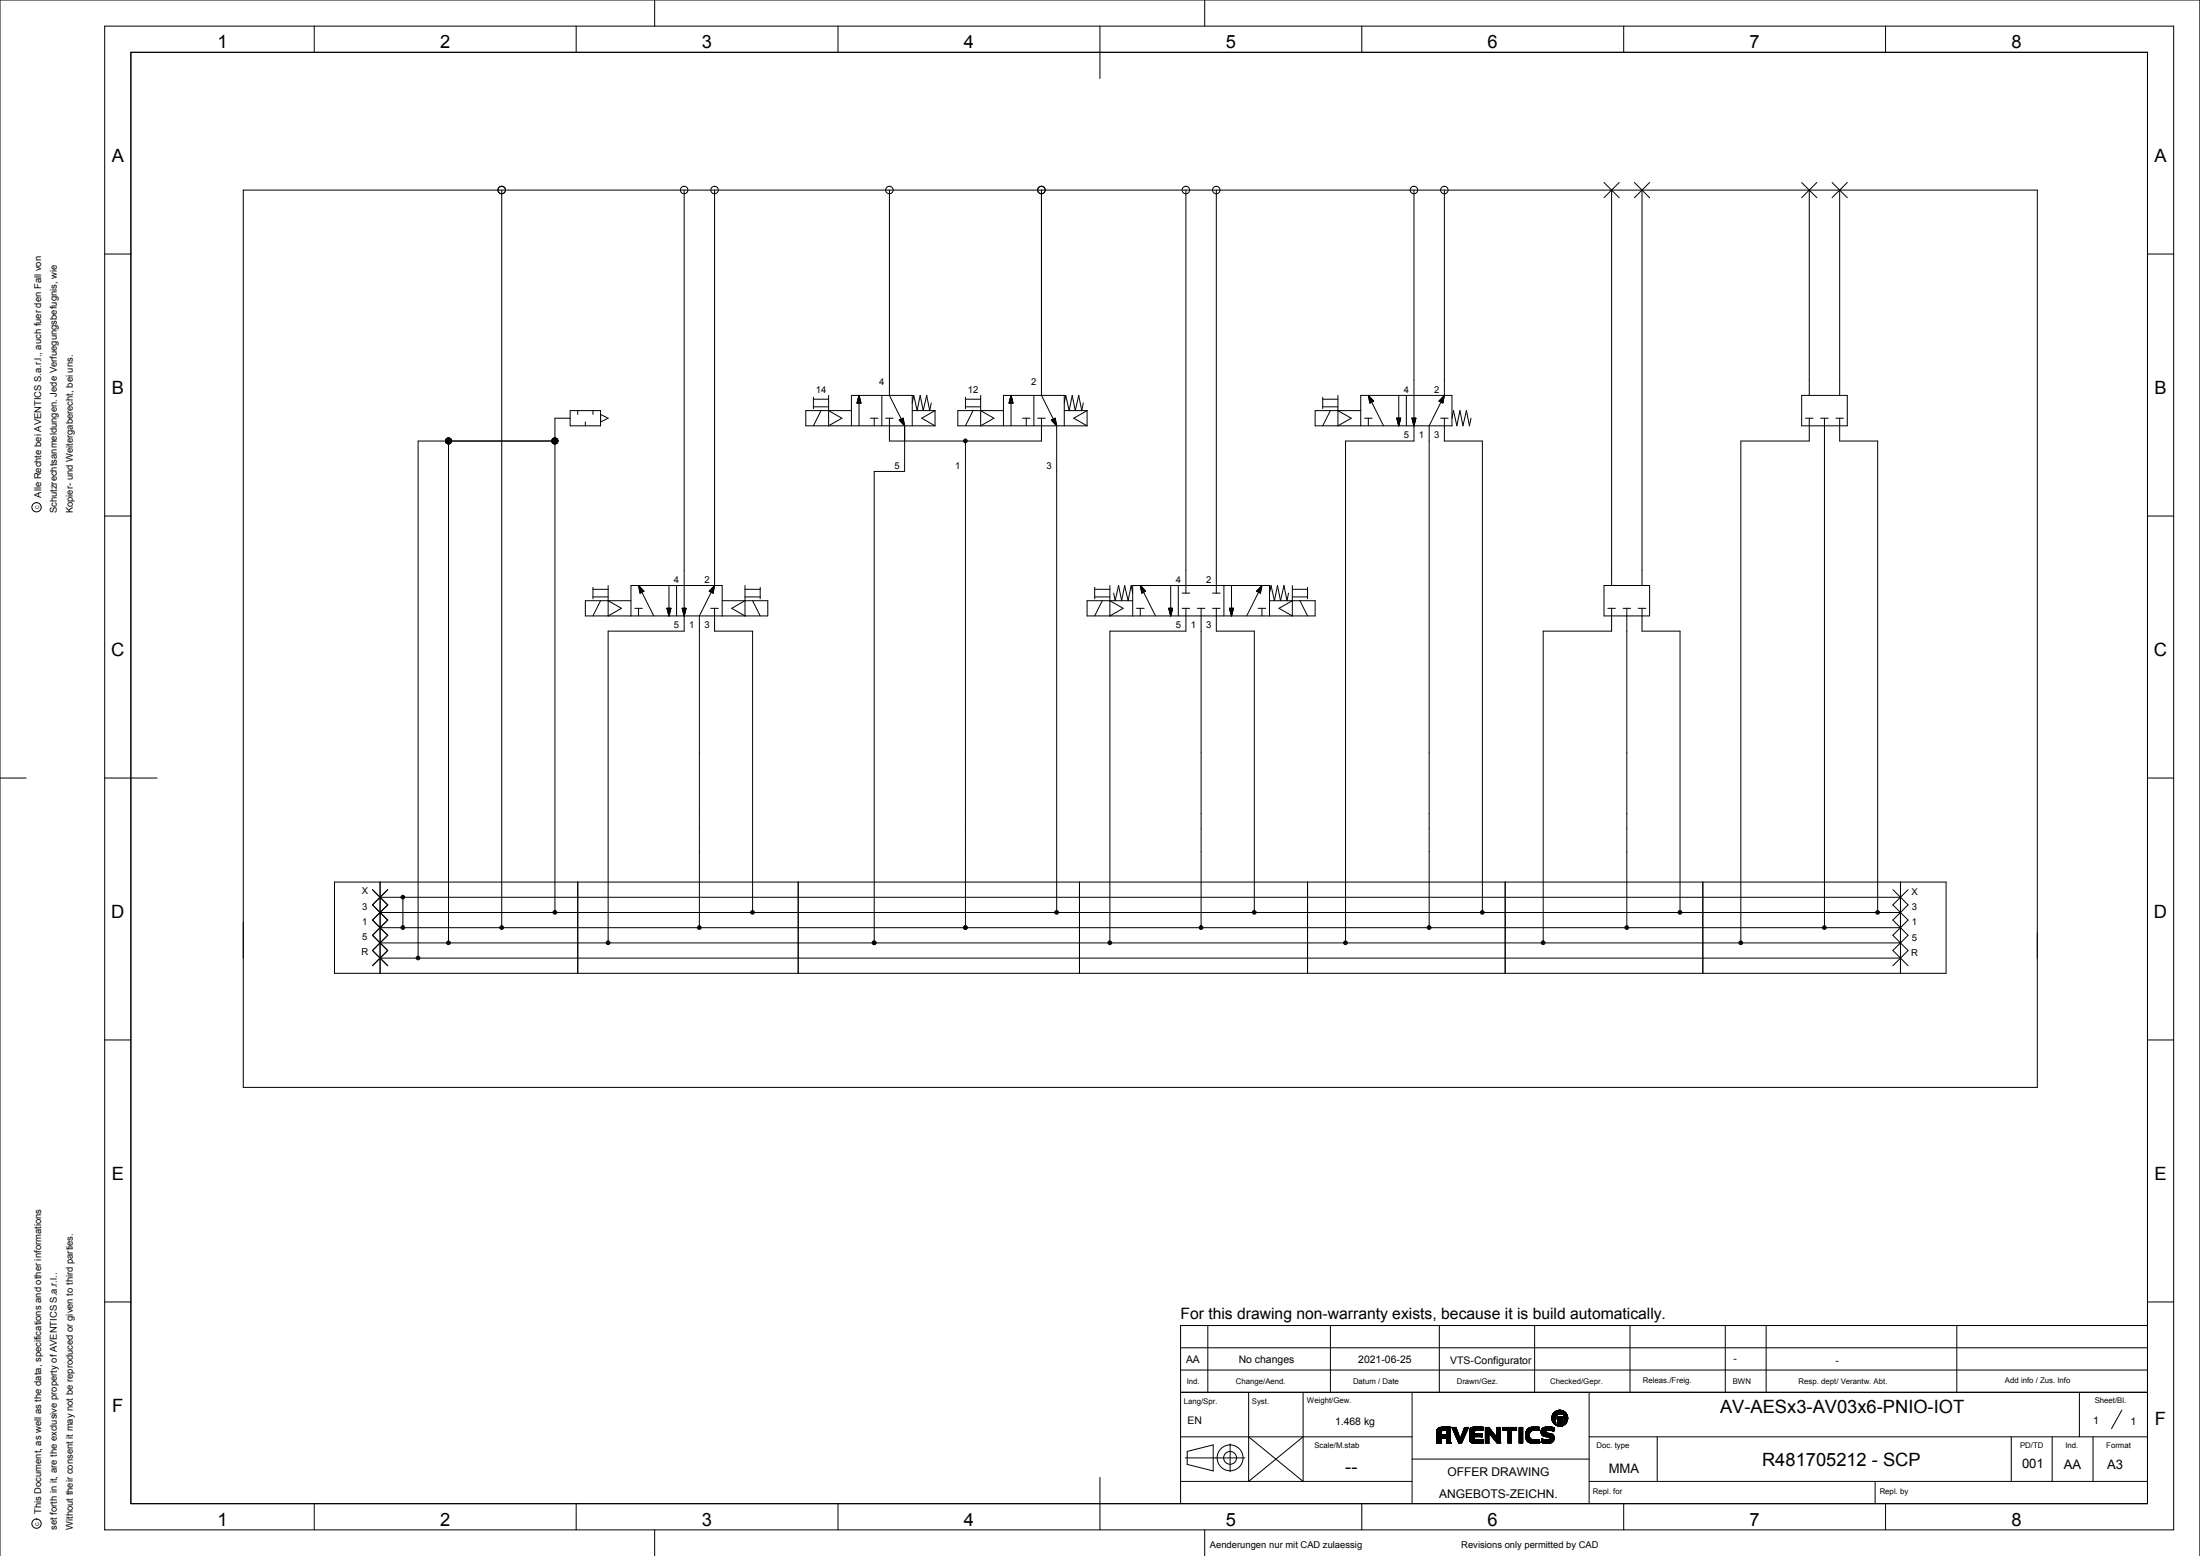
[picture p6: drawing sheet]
<svg xmlns="http://www.w3.org/2000/svg" width="297mm" height="210mm" viewBox="0 0 297 210" stroke-linecap="round" stroke-linejoin="round" font-family="sans-serif">
<g fill="none" stroke="#000" stroke-width=".14">
<path d="M0 0h297v210h-297zM88.4 0v3.5M162.7 0v3.5M14.1 3.5h279.4v203h-279.4zM17.7 7.1h272.3v195.9h-272.3zM42.4 3.5v3.6M77.8 3.5v3.6M113.1 3.5v3.6M148.5 3.5v7.1M183.9 3.5v3.6M219.2 3.5v3.6M254.6 3.5v3.6"/>
<path d="M14.1 34.3h3.6M32.8 25.7h242.3v121.1h-242.3zM67.7 25.7v99.5M92.4 25.7v56.4M96.5 25.7v53.3M120.1 25.7v27.7l1.6 3.1M140.6 25.7v27.7l1.6 3.1M160.1 25.7v54.4M164.2 25.7v54.4M190.9 25.7v30.8M195 25.7v27.7M216.6 24.6l2 2.1"/>
<path d="M217.6 25.7v53.3M218.6 24.6l-2 2.1M220.7 24.6l2 2.1M221.7 25.7v53.3M222.7 24.6l-2 2.1M243.3 24.6l2 2.1M244.3 25.7v27.7M245.3 24.6l-2 2.1M247.4 24.6l2 2.1M248.4 25.7v27.7M249.4 24.6l-2 2.1M290 34.3h3.5"/>
<path d="M60.6 59.5v67.8M74.9 59.5h-18.4v69.8M77 56.5h-2.1v66.7M77 55.4h4.1v2.1h-4.1zM78 55.4v.5M79 57v.5M80.1 55.4v.5M81.1 55.9l1 .6-1 .5M109.8 54.9h2.1M109.8 53.9h2.1M109.8 53.6v1.6M110.9 55.4l-1.1 2.1"/>
<path d="M111.9 53.4v4.1l1.8-1-1.8-1.1M115 55.4h-6.2v2.1h17.4M115 57.5v-4.1h8.2v4.1M116 54.4v3.1M116 53.4l.2 1h-.5zM116 53.9l.1 .2h-.2zM116 53.6l.1 .7h-.3zM117.5 56.5h1.1M118 56.5v1M119.1 53.4v4.1M119.6 56.5h1M120.1 56.5v3h20.5v-3"/>
<path d="M121.4 56.7l.5-.2 .2 1zM121.6 56.8l.3-.2 .1 .6zM121.7 56.8l.1-.1 .1 .3zM122.1 57.5v6.1h-4.1v63.7M123.2 55.4h3M123.2 54.4l.2-1 .4 2 .4-2 .5 2 .4-2 .4 2 .2-1M126.2 55.4l-1.8 1.1 1.8 1M126.2 55.4v2.1M130.4 54.9h2M130.4 53.9h2M130.4 53.6v1.6M130.4 59.5v65.7"/>
<path d="M131.4 55.4l-1 2.1M132.4 53.4v4.1l1.8-1-1.8-1.1M135.5 55.4h-6.2v2.1h17.5M135.5 57.5v-4.1h8.2v4.1M136.5 53.4l.3 1h-.5zM136.5 53.9l.1 .2h-.1zM136.5 53.6l.2 .7h-.3zM136.5 54.4v3.1M138.1 56.5h1M138.6 56.5v1M139.6 53.4v4.1M140.1 56.5h1"/>
<path d="M142 56.7l.5-.2 .2 1zM142.1 56.8l.3-.2 .2 .6zM142.4 56.7l.1 .3-.2-.2zM142.7 57.5v65.7M143.7 55.4h3.1M143.7 54.4l.2-1 .5 2 .4-2 .4 2 .4-2 .5 2 .2-1M146.8 55.4v2.1M146.8 55.4l-1.8 1.1 1.8 1M178.6 54.9h2M178.6 53.9h2M178.6 53.6v1.6M179.6 55.4l-1 2.1"/>
<path d="M180.6 53.4v4.1l1.8-1-1.8-1.1M183.7 55.4h-6.1v2.1h18.4v-4.1h-12.3v4.1M184.2 56.5h1.1M184.8 56.5v1M184.8 53.4l.7 .7-.5 .3zM184.9 53.6l.4 .5-.3 .1zM185 53.8l.2 .2-.1 .1zM185.2 54.3l1.6 3.2M188.6 56.5h.5l-.2 1zM188.7 56.5h.3l-.1 .7zM188.8 56.7h.2l-.1 .3zM188.9 53.4v3.1"/>
<path d="M189.9 53.4v4.1M190.7 56.5h.5l-.3 1zM190.8 56.5h.3l-.2 .7zM190.9 56.7h.1l-.1 .3zM190.9 57.5v2h-9.2v67.8M194.4 54.1l.5-.5-.1 .6zM194.5 56.5h1M194.6 54.3l-1.6 3.2v67.7M194.6 54l.2-.2-.1 .3zM195 56.5v3h5.1v63.7M195 53.4l-.2 1-.5-.3zM196 56.5l.2-1.1 .5 2.1 .4-2.1 .4 2.1 .5-2.1 .4 2.1 .2-1"/>
<path d="M243.3 53.4h6.1v4.1h-6.1zM243.8 56.5h1M244.3 56.5v3h-9.3v67.8M245.8 56.5h1.1M246.3 56.5v68.7M247.9 56.5h1M248.4 56.5v3h5.1v63.7M14.1 69.7h3.6M80.1 79.5h2M80.1 79.3v1.5M82.1 79v4.1l1.8-1-1.8-1M86.2 79l.7 .8-.5 .3z"/>
<path d="M86.3 79.3l.5 .5-.3 .1zM86.5 79.5l.1 .2-.1 .1zM86.7 80l1.6 3.1M90.3 79v3.1M91.4 79v4.1M95.9 79.8l.5-.5-.2 .6zM96 80l-1.6 3.1v42.1M96.1 79.7l.2-.2-.1 .3zM96.5 79l-.2 1.1-.5-.3zM100.6 79.5h2M100.6 79v4.1l-1.8-1 1.8-1M102.6 79.3v1.5"/>
<path d="M147.8 79.3v1.5M147.8 79.5h2.1M149.9 79v4.1l1.7-1-1.7-1M154 79l.7 .8-.5 .3zM154.1 79.3l.4 .5-.3 .1zM154.2 79.5l.2 .2-.1 .1zM154.4 80l1.6 3.1M158.1 79v3.1M159.1 79v4.1M165.3 79v4.1M166.3 79v3.1M169.8 79.8l.5-.5-.2 .6z"/>
<path d="M169.9 80l-1.6 3.1M170 79.7l.2-.2-.1 .3zM170.4 79l-.2 1.1-.5-.3zM174.5 79.5h2M174.5 79v4.1l-1.8-1 1.8-1M176.5 79.3v1.5M216.6 79h6.1v4.1h-6.1zM290 69.7h3.5M80.1 80.6h2M81.1 81.1l-1 2M85.2 81.1h-6.2v2h24.7v-2h-6.2M85.2 83.1v-4.1h12.3v4.1"/>
<path d="M85.7 82.1h1M86.2 82.1v1M90.1 82.1h.5l-.3 1zM90.2 82.2h.3l-.2 .7zM90.3 82.3h.1l-.1 .3zM92.1 82.1h.5l-.2 1zM92.2 82.2h.3l-.1 .7zM92.3 82.3h.1v.3zM92.4 83.1v2.1h-10.3v42.1M96 82.1h1M96.5 82.1v3.1h5.1v38M100.6 80.6h2"/>
<path d="M101.6 81.1l1 2M147.8 80.6h2.1M148.8 81.1l-1 2M150.4 80.1l.2 1 .4-2.1 .4 2.1 .5-2.1 .4 2.1 .4-2.1 .2 1.1M152.9 81.1h-6.1v2h30.8v-2h-6.2M152.9 83.1v-4.1h18.5v4.1M153.4 82.1h1.1M154 82.1v1M157.8 82.1h.5l-.2 1zM157.9 82.2h.3l-.1 .7zM158 82.3h.2l-.1 .3zM159.6 82.1h1"/>
<path d="M159.6 80.1h1M160.1 82.1v3.1h-10.2v42.1M161.7 82.1h1M162.2 82.1v43.1M163.7 82.1h1M163.7 80.1h1M164.2 82.1v3.1h5.2v38M166 82.1h.5l-.2 1zM166.1 82.2h.3l-.1 .7zM166.2 82.3h.1v.3zM169.9 82.1h1M170.4 82.1v1"/>
<path d="M171.4 80.1l.2-1.1 .5 2.1 .4-2.1 .4 2.1 .5-2.1 .4 2.1 .2-1M174.5 80.6h2M175.5 81.1l1 2M217.1 82.1h1M217.6 82.1v3.1h-9.2v42.1M219.1 82.1h1.1M219.7 82.1v43.1M221.2 82.1h1M221.7 82.1v3.1h5.1v38M0 105h3.5M14.1 105h7.1M45.2 119.1h217.6v12.3h-217.6z"/>
<path d="M51.3 119.1v12.3M78 119.1v12.3M107.8 119.1v12.3M145.7 119.1v12.3M176.5 119.1v12.3M203.2 119.1v12.3M229.9 119.1v12.3M256.6 119.1v12.3M290 105h3.5M50.3 120.1l2 2-2 2.1 2 2-2 2.1 2 2.1M51.3 129.3h205.3M51.3 127.3h205.3"/>
<path d="M51.3 125.2h205.3M51.3 123.2h205.3M51.3 121.1h205.3M52.3 120.1l-2 2 2 2.1-2 2 2 2.1-2 2.1M54.4 121.1v4.1M255.6 126.2l2 2.1-2 2.1M255.6 120.1l2 2-2 2.1 2 2-2 2.1 2 2.1M257.6 120.1l-2 2 2 2.1-2 2M14.1 140.4h3.6M290 140.4h3.5M14.1 175.7h3.6M163.1 178.9v9"/>
<path d="M179.6 178.9v9M194.3 178.9v9M207.2 178.9v9M220.1 178.9v9M232.9 178.9v9M238.5 178.9v9M264.2 178.9v9M290 175.7h3.5M290 178.9h-130.6v24.1M148.5 199.4v7.1M159.4 193.9h31.3M159.4 200h31.3"/>
<path d="M159.4 184.9h130.6M159.4 187.9h130.6M159.4 181.9h130.6M160 196.8h8.1M160.3 195.9l3.5-.9v3.5l-3.5-.8zM166.1 194.9v3.8M168.6 187.9v12.1l7.3-6.1M175.9 187.9v12.1l-7.3-6.1M190.7 196.9h23.9M190.7 187.9v15.1M194 194.8h.1M194 194.7h.1"/>
<path d="M194 193.4h.1M194 193.3h.1M194 194.8h.5M194 194.5l.8-.8-.8 .9M194.1 194.8h.1M194.1 192.9v.1M194.1 192.9h.1M194.1 192.8h.1M194.2 194.8h.1M194.2 192.8h.1M194.2 192.8l-.2 .3M194.3 194.8h.1"/>
<path d="M194.3 192.7h.1M194.3 192.7l-.3 .4v1.7M194.4 194.8h.1M194.4 192.7l-.4 .4M194.4 192.7h.1M194.4 192.7h-.1M194.4 192.7h.2l-.6 .6M194.5 194.1h.1M194.5 194.2h.1M194.5 194.3h.1M194.5 194.4h.1M194.5 194.5h.1"/>
<path d="M194.5 194.6h.1M194.5 194.7h.1M194.5 194.8h.1M194.5 193.3h.1M194.5 193.4h.1M194.5 193.5h.1M194.5 193.6h.1M194.5 193.7h.1M194.5 193.2h.1M194.5 194.1h.8M194.5 193.7h.8M194.5 194.1v.7"/>
<path d="M194.5 193.4l-.5 .5M194.5 193.4l-.5 .4M194.5 193.3l-.5 .4M194.5 193.3l-.5 .5M194.5 193.5l-.5 .5M194.5 193.6l-.5 .5M194.5 193.7l-.5 .5M194.5 194.2l-.5 .5M194.5 194.3l-.5 .4M194.5 194.3l-.5 .5M194.5 194.4l-.5 .4M194.5 194.4l-.4 .4"/>
<path d="M194.5 194.5l-.4 .3M194.5 194.5l-.3 .3M194.5 194.6l-.3 .2M194.5 194.6l-.2 .2M194.5 194.7l-.2 .1M194.5 194.7l-.1 .1M194.5 193.2l-.5 .5M194.5 193.2v.5M194.5 192.7l-.5 .5 .4-.5M194.5 192.7l-.5 .5M194.5 193.1h.1M194.5 193.7l-.5 .6"/>
<path d="M194.6 194.1h.1M194.6 193.7h.1M194.6 193.1h.1M194.6 193.7l-.6 .6M194.6 193.1h-.1M194.6 192.6h1M194.6 192.6v.1M194.6 192.6l-.6 .7M194.6 193.7l-.6 .7M194.7 192.6l-.7 .7M194.7 193.1h.1M194.7 192.6h.1"/>
<path d="M194.7 192.6l-.7 .8M194.7 193.7l-.7 .7M194.7 193.7l-.7 .8M194.7 192.6l-.7 .8 .8-.8M194.7 193.1h-.1M194.7 193.1h.6M194.8 193.1h.1M194.8 192.6h.1M194.8 192.6l-.8 .9M194.9 192.6l-.9 .9M194.9 193h.1M194.9 193.7l-.9 .9"/>
<path d="M194.9 192.6l-.9 1M194.9 193.7l-.9 1M195 192.6l-1 1M195 193l.4-.4-.4 .4M195 193.7l-.5 .4M195 193h.1M195 192.6l-1 1.1M195 193.7l-.4 .4M195 192.6h.1M195.1 192.6h.1M195.1 192.6l-1.1 1.1M195.1 193.7l-.5 .4"/>
<path d="M195.1 193h.1M195.1 192.6l-.5 .5M195.1 193.7l-.4 .4M195.1 192.6l-.4 .5M195.1 194.1h.1M195.1 193.7h.1M195.2 193.7l-.5 .4M195.2 192.6h.1M195.2 192.6l-.5 .5M195.2 194.1h.1M195.2 193.1h.1M195.2 193.7h.1"/>
<path d="M195.2 193.7l-.4 .4M195.2 192.6l-.4 .5M195.3 194.1h.1M195.3 193.1h.1M195.3 193.7l-.5 .4M195.3 193.7h.1M195.3 192.6l-.5 .5M195.3 192.6h.1M195.3 194.1l.5-.5-.5 .5M195.3 192.6l-.4 .4M195.3 194.8h.1M195.3 194.7h.1"/>
<path d="M195.3 194.6h.1M195.3 194.5h.1M195.3 194.4h.1M195.3 194.3h.1M195.3 194.2h.1M195.3 193.6h.1M195.3 193.5h.1M195.3 193.4h.1M195.3 193.3h.1M195.3 193.2h.1M195.3 194.8h.5M195.3 193.1v.6"/>
<path d="M195.3 194.1v.7M195.3 193.2l.5-.4-.5 .5M195.3 193.6l.5-.4-.5 .5M195.4 194.8h.1M195.4 192.6l-.5 .4M195.4 192.6h.1M195.4 192.6l-.4 .4M195.5 194.8h.1M195.5 194.8l.3-.4-.3 .4M195.5 192.6l-.4 .4M195.5 192.6h.1M195.5 194.8l.3-.3-.3 .3"/>
<path d="M195.6 194.8h.1M195.6 192.6l-.5 .4M195.6 192.6h.1M195.6 192.6l.2 .1M195.6 192.7l-.4 .4M195.6 192.7h.1M195.7 192.7l-.5 .4M195.7 192.7h.1M195.7 192.7l-.4 .4M195.7 194.8h.1M195.8 194.8h.1M195.8 192.7l-.5 .4"/>
<path d="M195.8 192.7h.1M195.8 192.7l-.5 .5M195.8 192.7v2.1M195.8 192.8l-.5 .5M195.8 192.9l-.5 .5M195.8 192.9l-.5 .4M195.8 192.9l-.5 .5 .5-.5M195.8 193l-.5 .5M195.8 193.1l-.5 .5M195.8 193.3l-.9 .8 .9-.9-.5 .5M195.8 193.3l-.8 .8M195.8 193.4l-.8 .7"/>
<path d="M195.8 193.4l-.7 .7M195.8 193.5l-.7 .6M195.8 193.5l-.6 .6M195.8 193.6l-.6 .5M195.8 193.7l-.5 .5M195.8 193.8l-.5 .4M195.8 193.8l-.5 .5M195.8 193.9l-.5 .4M195.8 193.9l-.5 .5M195.8 194l-.5 .5M195.8 194.1l-.5 .5M195.8 194.2l-.5 .5"/>
<path d="M195.8 194.3l-.5 .5M195.8 194.4l-.4 .4M195.8 194.6l-.2 .2M195.8 194.6l-.1 .2M195.8 194.7l-.1 .1M196.1 192.7h.1M196.2 192.7l-.1 .1M196.3 192.7l-.2 .1M196.3 193.2l.4-.3-.4 .4M196.4 192.7l-.3 .2M196.4 193.5l.3-.4-.3 .4M196.4 192.7l-.2 .3"/>
<path d="M196.5 193.7l.3-.4-.3 .4M196.5 192.7l-.3 .3M196.5 193.7l.3-.3-.3 .3M196.5 193.8l.4-.4-.4 .4M196.6 192.7l-.4 .3M196.6 192.7l.6 1.5 .5-1.5h.6l-.9 2.1h-.4M196.6 192.7h-.6l1 2.1M196.6 192.7l-.4 .4 .4-.4M196.6 192.7l-.4 .4M196.6 194l.3-.4-.3 .4M196.6 192.8l-.4 .4M196.6 192.8l-.3 .4"/>
<path d="M196.7 192.9l-.4 .4M196.7 193l-.4 .3M196.7 194.2l.3-.3-.3 .3M196.7 193l-.4 .4M196.7 193l-.3 .4M196.7 193.1l-.3 .3M196.8 193.2l-.4 .3M196.8 194.3l.3-.3-.3 .4M196.8 193.2l-.4 .4M196.8 193.3l-.4 .3 .4-.3M196.8 194.4l.3-.3-.3 .4M196.9 193.4l-.4 .4"/>
<path d="M196.9 193.5l-.4 .3M196.9 193.5l-.4 .4 .4-.4M196.9 193.6l-.3 .3 .3-.3M196.9 193.6l-.3 .4M197 193.7l-.4 .3M197 193.7l-.3 .4M197 193.8l-.3 .3M197 193.8l-.3 .4M197 193.9l-.3 .3M197 193.9l-.3 .4M197.1 194l-.4 .3 .4-.3M197.1 194.1l-.3 .3"/>
<path d="M197.1 194.2l-.3 .3 .3-.3M197.4 194.7l-.1 .1M197.4 194.6l-.1 .2M197.5 194.6l-.3 .2M197.5 194.5l-.3 .3 .3-.3M197.5 194.4l-.4 .4M197.6 194.3l-.5 .5M197.6 194.2l-.6 .6M197.6 194.1l-.6 .7M197.7 192.9l.2-.2-.3 .2M197.7 194.1l-.7 .7M197.7 194l-.8 .8"/>
<path d="M197.8 192.7h-.1M197.8 193.9l-.9 .8 .8-.7M197.8 193.8l-.9 .9M197.8 192.7l-.1 .1M197.8 193.7l-.9 1M197.9 193.6l-1 1 .9-.9M197.9 193.5l-1 1.1M197.9 192.7l-.3 .3M197.9 193.4l-1 1.2M198 192.7l-.4 .4M198 193.4l-.8 .8M198 193.3l-.8 .8"/>
<path d="M198.1 192.7l-.6 .5M198.1 193.1l-.9 .9M198.1 193.1l-.8 .8M198.1 192.7l-.6 .6M198.1 193l-.8 .9M198.1 193l-.8 .8M198.2 192.7l-.7 .7M198.2 192.9l-.9 .9M198.2 192.9l-.8 .8M198.2 192.8l-.8 .9M198.2 192.8l-.8 .8M198.3 192.7l-.9 .8"/>
<path d="M198.3 192.7l-.9 .9M198.5 194.3h.1M198.5 194.2h.1M198.5 193.2h.1M198.5 193.1h.1M198.5 194.3v.2M198.5 193.1v1.2M198.5 193.2l.6-.6-.6 .7M198.5 194.4h.1M198.5 193h.1M198.5 194.5h.1M198.5 192.9h.1"/>
<path d="M198.5 194.5v.1M198.5 192.9v.2M198.5 194.6l.1 .1M198.5 194.6h.1M198.5 192.8v.1M198.6 192.8h.1M198.6 194.7h.1M198.6 192.7l-.1 .1M198.6 192.7v.1M198.6 192.7h.1M198.7 192.7l-.2 .2M198.7 192.7h.1"/>
<path d="M198.7 194.7h.1M198.8 194.8h.1M198.9 194.8h.1M198.9 192.7l-.4 .3M198.9 194.8h1.1M198.9 192.7l-.4 .4M198.9 192.6l1.3 .1M198.9 192.6v.1M198.9 192.6l-.4 .5M198.9 194.2h.1M198.9 193.9h.1M198.9 194h.1"/>
<path d="M198.9 194.1h.1M198.9 193.5h.1M198.9 193.2h.1M198.9 193.3h.1M198.9 193.4h.1M198.9 193.9l.1 .4M198.9 193.9h1.1M198.9 193.5h1.1M198.9 193.3l-.4 .5M198.9 193.3l-.4 .4M198.9 194l-.4 .5M198.9 193.4l-.4 .4"/>
<path d="M198.9 193.4l-.4 .5 .4-.5M198.9 193.5l-.4 .5M198.9 194.1l-.4 .5M198.9 194.2l-.4 .4M199 194.2h.1M199 193.2h.1M199 193.2l-.5 .5M199 194.2l-.5 .4M199 194.3l-.4 .4M199 194.3h.1M199 193.2l-.1 .3M199 193.5h.1"/>
<path d="M199 192.6l-.5 .5M199 193.5l-.5 .5M199 193.9h.1M199 193.1h.1M199 193.1v.1M199 192.6l-.5 .6M199 194.3l-.3 .4 .4-.3M199 194.3l.2 .1M199 193.5l-.5 .6M199.1 193.1h.1M199.1 193.1l-.1 .1M199.1 193.1l.4-.5-1 1.1"/>
<path d="M199.1 194.3l-.4 .4M199.1 194.4h.1M199.1 193.5l-.6 .6M199.1 194.4l-.4 .3M199.1 194.4l-.4 .3 .2 .1M199.1 193.9h.1M199.1 193.5h.1M199.1 193.5l-.6 .7M199.1 193.9l.4-.4-.3 .4M199.1 194.8h.1M199.1 192.6l-.6 .7M199.2 194.4l-.4 .4"/>
<path d="M199.2 194.4h.1M199.2 193.1h.1M199.2 193.5l-.7 .7M199.2 192.6l-.7 .7M199.2 193.1h-.1M199.2 194.4h.5M199.2 193.1h.5M199.2 192.6l-.7 .8M199.2 193.5l-.7 .8M199.3 194.4h.1M199.3 193.1h.1M199.3 193.5l-.8 .8"/>
<path d="M199.3 194.4l-.4 .4M199.3 192.6l-.8 .9 .8-.9M199.3 194.8h.1M199.3 192.6h.1M199.3 193.5l-.8 .9M199.4 193.5l-.9 .9M199.4 194.4l-.4 .4M199.4 194.4l-.4 .4 .4-.4M199.4 192.6l-.9 1M199.4 194.8h.1M199.4 192.6h.1M199.4 193.5l-.4 .4"/>
<path d="M199.4 194.4h.1M199.4 193.1h.1M199.4 194.4l-.4 .4 .5-.4M199.5 194.4h.1M199.5 193.1h.1M199.5 193.5l-.4 .4M199.5 194.4l-.4 .4M199.5 194.8h.1M199.6 192.6l-.5 .5M199.6 194.4l-.5 .4M199.6 194.4h.1M199.6 193.1h.1"/>
<path d="M199.6 192.6h.1M199.6 192.6l-.4 .5M199.6 193.5l-.4 .4M199.6 194.4l-.4 .4M199.7 194.4h.1M199.7 193.1h.1M199.7 192.6l-.5 .5M199.7 193.5l-.5 .4M199.7 194.4l-.5 .4M199.7 194.8h.1M199.7 193.5l-.4 .4M199.7 194.4l-.4 .4"/>
<path d="M199.7 192.6h.1M199.7 192.6l-.4 .5M199.7 193.1h.4M199.8 194.4h.1M199.8 192.6l-.5 .5M199.8 193.5l-.5 .4M199.8 193.1h.1M199.8 194.4l-.5 .4M199.8 194.8h.1M199.8 192.6h.1M199.8 192.6l-.4 .5M199.8 193.5l-.4 .4"/>
<path d="M199.8 194.4l-.4 .4M199.9 193.5l-.5 .4M199.9 194.4h.1M199.9 193.1h.1M199.9 194.8h.1M199.9 192.6h.1M199.9 192.6l-.4 .5M199.9 194.4l-.5 .4M199.9 193.5l-.4 .4M199.9 194.4l-.4 .4M199.9 193.5h.1M199.9 192.7h.1"/>
<path d="M199.9 192.7l-.4 .4M199.9 193.9h.1M200 193.1h.1M200 194.8h.1M200 194.4h.1M200 193.5h.1M200 193.9h.1M200 192.7h.1M200 193.5l-.4 .4M200 192.7l-.4 .4M200 193.6h.1M200 193.7h.1"/>
<path d="M200 193.8h.1M200 193.5v.4M200 193.6l-.3 .3M200 193.7l-.2 .2M200 193.8l-.1 .1M200 194.4l-.5 .4M200 194.4l-.4 .4M200 192.7l-.3 .4M200.1 194.4h.1M200.1 194.8h.1M200.1 193.1h.1M200.1 192.7h.1"/>
<path d="M200.1 194.4l-.5 .4M200.1 192.7l-.4 .4M200.1 194.4l-.4 .4M200.1 194.5h.1M200.1 194.6h.1M200.1 194.7h.1M200.1 192.9h.1M200.1 193h.1M200.1 194.8h-.1M200.1 194.7v.1M200.1 194.6l-.1 .2M200.1 192.7v.4"/>
<path d="M200.1 194.4v.4M200.1 194.4h-.4M200.1 193v.1M200.1 192.9l-.1 .2M200.1 193l-.1 .1M200.1 194.4l-.3 .4M200.1 194.5l-.3 .3M200.1 194.5l-.2 .3M200.1 194.6l-.2 .2M200.2 192.7h.1M200.2 192.8h.1M200.2 192.9h.1"/>
<path d="M200.2 192.8l-.3 .3M200.2 192.7l-.4 .4M200.6 194.3l.4-.5-.4 .6M200.6 194.8h.4M200.6 193.9l.7-.8-.7 .8M200.6 192.9l.1-.2-.1 .2M200.6 193.3l.5-.6-.5 .6M200.6 193.3l.5-.5-.5 .6M200.6 193.4l.5-.6-.5 .6M200.6 193.5l.6-.6-.6 .6M200.6 193.7l.7-.7-.7 .7M200.6 194.8l.4-.5-.4 .5"/>
<path d="M200.6 192.7h.1M200.6 192.7v.1l.1-.1M200.8 192.7l-.2 .2M200.9 192.7l-.3 .3M201 192.7l-.4 .4M201 194.8h.1M201 193.7l-.4 .5M201 193.4l1.1 1.4h.5M201 193.6l-.4 .5 .4-.5M201 193.6l-.4 .4 .4-.5-.4 .4M201 192.7h-.4v2.1M201 192.7l-.4 .5 .5-.5"/>
<path d="M201 193.4l-.4 .5M201 193.7l-.4 .4M201 193.8l-.4 .5M201 193.9l-.4 .5M201 194l-.4 .4 .4-.4M201 194l-.4 .5M201 194.1l-.4 .4M201 194.1l-.4 .5M201 194.2l-.4 .5M201 194.3l-.4 .4M201 194.4l-.4 .4M201 194.5l-.3 .3"/>
<path d="M201 194.6l-.2 .2M201 194.6l-.1 .2M201 194.7l-.1 .1M201 194.7v.1M201 192.7l1.1 1.3M201 193.4v1.4M201.1 193.5l.3-.3-.3 .3M201.2 192.8l-.6 .6M201.2 192.9l-.6 .6M201.2 192.9l-.6 .7 .6-.7M201.2 192.9l-.6 .8M201.3 193.7l.3-.3-.3 .3"/>
<path d="M201.3 193l-.7 .8M201.4 193.1l-.4 .3M201.4 193.1l-.3 .3M201.4 193.1l-.3 .4M201.4 193.2l-.3 .3M201.5 193.2l-.3 .4M201.5 193.3l-.3 .3M201.6 193.3l-.4 .4M201.6 193.4l-.3 .3M201.7 193.5l-.4 .3M201.7 193.5l-.3 .4M201.7 193.6l-.3 .3"/>
<path d="M201.8 193.6l-.4 .3M201.8 194.3l.8-.8-.8 .8M201.8 193.6l-.3 .3M201.8 193.6l-.3 .4M201.8 193.7l-.3 .3M201.8 193.7l-.3 .3 .3-.3-.3 .3 .4-.3-.3 .4M201.9 193.8l-.3 .3M202 193.9l-.3 .3M202 193.9l-.3 .4M202.1 192.7h.5M202.1 192.7v1.3M202.1 192.7h.1"/>
<path d="M202.2 192.7l-.1 .1M202.3 192.7l-.2 .2M202.4 192.7l-.3 .2M202.4 192.7l-.3 .3M202.5 192.7l-.4 .4M202.6 194.8h.1M202.6 192.7l-.5 .5M202.6 192.7l-.5 .5 .5-.5M202.6 192.8l-.5 .5M202.6 192.9l-.5 .5M202.6 193l-.5 .5M202.6 193.1l-.5 .5"/>
<path d="M202.6 193.2l-.5 .5M202.6 193.3l-.5 .5M202.6 193.3l-.5 .6M202.6 193.4l-.5 .5M202.6 193.4l-.9 .9M202.6 193.5l-.5 .5M202.6 193.6l-.8 .8M202.6 193.7l-.8 .7M202.6 193.7l-.7 .7M202.6 193.8l-.7 .7 .7-.7M202.6 193.8l-.7 .7M202.6 193.9l-.7 .6"/>
<path d="M202.6 193.9l-.6 .7 .6-.6M202.6 194l-.6 .6M202.6 194.1l-.6 .5M202.6 194.1l-.6 .6M202.6 194.2l-.6 .5M202.6 194.2l-.5 .5 .5-.5M202.6 194.3l-.5 .4M202.6 194.3l-.5 .5M202.6 194.4l-.5 .4M202.6 194.4l-.4 .4M202.6 194.5l-.4 .3M202.6 194.5l-.3 .3"/>
<path d="M202.6 194.6l-.3 .2M202.6 194.6l-.2 .2M202.6 194.7l-.2 .1M202.6 194.7l-.1 .1M202.6 192.7v2.1M202.9 193.1h.7v1.7M202.9 192.7h.1M203 192.7h-.1M203 192.7l-.1 .1M203.1 192.7l-.2 .1M203.1 192.7l-.2 .2M203.2 192.7l-.3 .2"/>
<path d="M203.2 192.7l-.3 .3M203.3 192.7l-.4 .3M203.3 192.7l-.4 .4M203.4 192.7l-.4 .4M203.5 192.7l-.5 .4M203.5 192.7l-.4 .4M203.6 192.7l-.5 .4M203.6 192.7l-.4 .4M203.7 192.7l-.5 .4M203.7 192.7l-.4 .4 .4-.4M203.8 192.7l-.4 .4M203.9 192.7l-.4 .4"/>
<path d="M204 192.7l-.5 .4M204 192.7l-.4 .4 .4-.4M204.1 192.7l-.5 .5M204.1 193.1l-.5 .5M204.1 193.2l-.5 .5M204.1 193.3l-.5 .5M204.1 193.4l-.5 .5M204.1 193.4l-.5 .6M204.1 193.5l-.5 .5M204.1 193.5l-.5 .6M204.1 193.6l-.5 .5M204.1 193.7l-.5 .5"/>
<path d="M204.1 193.8l-.5 .5M204.1 193.9l-.5 .4M204.1 193.9l-.5 .5M204.1 194l-.5 .5M204.1 194.1l-.5 .5M204.1 194.2l-.5 .5M204.1 194.3l-.5 .5M204.1 194.4l-.5 .4M204.1 194.4l-.4 .4M204.1 194.5l-.3 .3M204.1 194.6l-.2 .2M204.1 194.7l-.1 .1"/>
<path d="M204.1 194.8h.1M204.2 192.7l-.6 .5M204.2 192.7l-.6 .6M204.3 192.7l-.7 .6M204.3 192.7l-.7 .7 .8-.7M204.4 192.7l-.8 .8M204.5 192.7l-.9 .8M204.5 192.7l-.9 .9M204.5 192.7l-.4 .4M204.6 192.7l-.4 .4M204.7 192.7l-.4 .4M204.8 192.7l-.4 .4"/>
<path d="M204.8 193.1h-.7v1.7h-.5M204.8 192.7h-1.9v.4M204.8 192.8l-.3 .3M204.8 192.9l-.3 .2M204.8 192.9l-.2 .2M204.8 193l-.1 .1M204.8 193.1h.1M204.8 192.7v.4M205.1 194.8h.5M205.1 192.7h.5M205.1 194.7l.5-.4-.5 .5M205.1 193.9l.5-.5-.5 .5"/>
<path d="M205.1 194.3l.5-.5-.5 .5M205.1 194.7l.5-.5-.5 .5M205.1 192.7v2.1M205.1 192.7h.1M205.2 192.7h-.1M205.2 192.7l-.1 .1M205.3 192.7l-.2 .1M205.3 192.7l-.2 .2M205.4 192.7l-.3 .2M205.4 192.7l-.3 .3M205.5 194.8l.1-.1-.1 .1M205.5 192.7l-.4 .4"/>
<path d="M205.6 192.7l-.5 .4M205.6 194.5l-.3 .3M205.6 194.4l-.4 .4M205.6 194.4l-.4 .4 .4-.4M205.6 194.3l-.4 .5M205.6 194.6l-.2 .2M205.6 193.8l-.5 .5M205.6 193.6l-.5 .5M205.6 193.6l-.5 .5 .5-.5M205.6 193.5l-.5 .5 .5-.4M205.6 192.7l-.5 .5M205.6 192.7l-.5 .5 .5-.5"/>
<path d="M205.6 192.8l-.5 .5M205.6 192.9l-.5 .5M205.6 193l-.5 .4M205.6 193l-.5 .5M205.6 193.1l-.5 .4M205.6 193.1l-.5 .5M205.6 193.2l-.5 .4 .5-.4M205.6 193.2l-.5 .5M205.6 193.3l-.5 .5M205.6 193.4l-.5 .5M205.6 193.5l-.5 .4M205.6 193.5l-.5 .5"/>
<path d="M205.6 193.7l-.5 .5M205.6 193.9l-.5 .5M205.6 194l-.5 .4 .5-.4M205.6 194l-.5 .5 .5-.4M205.6 194.1l-.5 .5M205.6 194.8h.1M205.6 192.7v2.1M206 193.9l.6-.5zM206 193.6h.1M206 193.6l1-1-1 1M206.1 194.2v.1M206.1 194.3l.4-.5-.4 .5"/>
<path d="M206.1 194.3h.1M206.1 194.3l.1 .2M206.1 193.1l-.1 .2M206.1 193.1v.1M206.1 194.4l.1 .1M206.2 193h.1M206.2 194.5l.1 .1M206.2 193l.2-.2-.2 .2M206.2 194.5h.1M206.2 193l-.1 .1M206.2 192.9h.1M206.3 192.9h.1"/>
<path d="M206.3 194.6l.1 .1M206.4 194.7h.1M206.4 192.8h.1M206.5 192.8l-.4 .3M206.5 193.8v.2M206.5 194.7h.1M206.5 193.8l-.4 .4-.1-.1M206.5 193.7l-.5 .5M206.5 193.7l-.4 .5M206.5 193.8l-.4 .4M206.5 192.7h.1M206.5 193.6l-.5 .5"/>
<path d="M206.5 193.9h.1M206.5 193.6l-.5 .5 .1 .2M206.5 193.9l-.4 .5M206.5 192.7l-.2 .2M206.5 193.9l-.4 .4M206.5 194l-.4 .4M206.5 193.5l-.5 .5M206.5 193.5v.1M206.5 194h.1M206.5 193.4v.2l-.5 .5 .5-.4v.1M206.5 193.5h.1M206.5 193.5l-.5 .6"/>
<path d="M206.5 194l.1 .1M206.6 194.1h.1M206.6 194.7v.1M206.6 192.7h-.1M206.6 194.1l-.4 .4M206.6 193.3l-.6 .7M206.6 194.1v.1M206.6 193.3h.1M206.6 194.2l.1 .1M206.6 192.7l-.5 .5M206.6 194.2l-.4 .3M206.6 194.8h.1"/>
<path d="M206.6 192.7h.1M206.6 194.2h.1M206.6 192.7h.1l-.7 .7v.6M206.6 194.2l-.3 .4M206.6 193.2h.1M206.6 193.2v.1M206.6 192.7h.2l-.8 .7 .1-.1M206.6 194.2l-.3 .4 .4-.4M206.7 194.2l.1 .1-.4 .4M206.7 194.2v.1M206.7 194.3l-.4 .3M206.7 193.2h.1"/>
<path d="M206.7 194.3h.1M206.7 194.8h.1M206.7 194.3l-.3 .3M206.8 193.1h.1M206.8 193.1l-.1 .1M206.8 194.3l-.4 .4 .4-.4M206.8 194.3l-.4 .4M206.8 194.3h.1M206.8 192.6l-.8 .8M206.9 194.3l-.4 .4M206.9 194.3h.1M206.9 192.6l-.9 .9"/>
<path d="M206.9 194.3l-.4 .4 .5-.3M206.9 194.3h.7M207 193.1h-.1M207 194.3v.1M207 194.4l-.4 .3M207 194.8h.1M207 192.6l-1 1M207 194.4l-.4 .4M207 193.1h.4M207 192.6l-1 1.1M207.1 192.6l-1.1 1.1M207.1 194.4h.1"/>
<path d="M207.1 194.4l-.5 .4M207.1 194.8h.1M207.1 194.4l-.4 .4M207.1 192.6h.1M207.1 192.6l-1.1 1.2M207.2 194.4h.1M207.2 194.8h.1M207.2 194.4l-.5 .4M207.2 192.6h.1M207.2 192.6l-1.2 1.2M207.2 194.4l-.4 .4 .4-.4M207.2 193.1h.1"/>
<path d="M207.2 192.6l-1.2 1.3 .7-.7M207.3 193.1h.1M207.3 194.8h.1M207.3 192.6l-.6 .6M207.3 194.4h.1M207.3 192.6h.1M207.3 194.4l-.5 .4 .5-.4M207.3 192.6l-.5 .5M207.3 194.4l-.4 .4M207.4 194.4h.1M207.4 194.4l-.5 .4M207.4 192.6l-.5 .5"/>
<path d="M207.4 193.1h.1M207.4 194.8h.1M207.4 192.6h.1M207.4 192.6l-.4 .5M207.4 194.4l-.4 .4M207.4 193.1h.3M207.5 194.8h.1M207.5 194.4l-.5 .4M207.5 193.1h.1M207.5 192.6h.1M207.5 192.6l-.4 .5M207.5 194.3h.1"/>
<path d="M207.5 194.3l-.5 .5M207.5 194.3l-.4 .5M207.5 192.6l-.8 .1-.7 .7M207.5 192.6v.1M207.5 192.7h.1M207.5 192.7h.2M207.6 194.3h.1M207.6 194.3l-.5 .5M207.6 192.7l-.4 .4M207.6 193.1h.1M207.6 194.8h.1M207.6 192.7h.1"/>
<path d="M207.6 194.8h-.9M207.6 194.3l-.4 .5M207.6 192.7l-.3 .4M207.7 194.3h.1M207.7 192.7h.1M207.7 194.3l-.5 .5M207.7 193.1h.1M207.7 194.8h.1M207.7 192.7l-.4 .4M207.7 193h.1M207.7 193v.1M207.7 193l-.1 .1"/>
<path d="M207.7 192.9h.1M207.7 192.8h.1M207.7 192.9l-.2 .2M207.7 192.8v.2M207.7 192.8l-.2 .3M207.7 192.8l-.3 .3M207.7 194.3h-.1M207.7 194.3v.2M207.7 194.4h.1M207.7 194.4l-.4 .4M207.7 192.7l-.3 .4M207.7 194.5h.1"/>
<path d="M207.7 194.5l.1 .3M207.7 192.7v.1M207.7 194.4l-.3 .4M207.7 194.5l-.3 .3M207.7 194.5l-.2 .3M207.7 194.6h.1M207.7 194.7h.1M207.7 194.6l-.2 .2M207.7 194.7l-.1 .1M207.7 194.6l-.1 .2M207.7 194.7v.1M207.8 194.7h.1"/>
<path d="M207.8 194.8h-.2M207.8 194.7l-.1 .1M208.1 193.3h.1M208.1 193.1v.3M208.1 193.2h.1M208.1 193.4v.1M208.1 193.5v.1M208.1 193.5l.9-.9-.9 .9M208.1 194.7h.1M208.1 194.6h.1M208.1 193v.1M208.1 194.5h.1"/>
<path d="M208.1 194.4h.1M208.1 193.6h.1M208.1 194.3h.1M208.1 193.6l.1 .1M208.1 194.3v.4M208.2 194.7h.1M208.2 194.3h.1M208.2 194.3h-.1M208.2 192.9h.1M208.2 193.7h.1M208.2 194.7h.2M208.2 194.3l-.1 .1"/>
<path d="M208.2 194.3h.2l-.3 .3M208.2 193.7l.2 .1M208.3 194.7h.1M208.3 193.7h.1M208.3 192.8h.1M208.3 194.3h.1M208.3 194.3l-.2 .2M208.4 192.7h.1M208.4 194.7v.1M208.4 194.3l-.3 .2M208.4 194.8h.1M208.4 194.3h.1"/>
<path d="M208.4 192.7l-.3 .3M208.4 193.8l.1 .1M208.4 194.3l-.3 .3M208.4 194.3l-.3 .4M208.5 192.7l-.4 .4M208.5 192.7l-.4 .3M208.5 192.7h-.1M208.5 194.8h.1M208.5 194.3h.1M208.5 194.8h.8M208.5 192.7h.1M208.5 194.3l-.4 .4"/>
<path d="M208.5 194.3l-.3 .4M208.6 193.2h.1M208.6 193.3h.1M208.6 194.3h.6M208.6 193.3l-.4 .4M208.6 193.3l-.4 .4 .4-.4M208.6 194.3l-.4 .4M208.6 193.2l-.4 .4M208.6 193.4h.1M208.6 193.4l-.4 .3M208.6 194.8h.1M208.6 193.2l-.5 .4"/>
<path d="M208.6 193.2v.2M208.6 192.7l-.5 .5M208.6 194.3h.1M208.6 193.1h.1M208.6 193.1v.1M208.6 193.4l-.3 .3M208.6 194.3v.1M208.6 193.9h.5M208.6 192.7h-.1M208.6 194.4h.1M208.6 194.4l-.4 .3M208.6 193.4l.1 .1"/>
<path d="M208.6 193.4l-.3 .4M208.7 193.4h.1M208.7 194.8h.1M208.7 194.4l-.4 .3M208.7 193.1h.1M208.7 193.4l-.4 .4M208.7 194.4h.1M208.7 193.1h-.1M208.7 193.4l-.3 .4M208.7 192.6l-.6 .7M208.7 193.5h.1M208.7 193.5l-.3 .3"/>
<path d="M208.7 193.9h.1M208.8 193.1h.1M208.8 193.5h.1M208.8 193.5h.5M208.8 194.4h.1M208.8 193.5l-.4 .3M208.8 194.4l-.4 .4M208.8 192.6l-.7 .7M208.8 194.8h.1M208.8 192.6l-.7 .8M208.8 193.5l-.3 .4M208.9 193.5h.1"/>
<path d="M208.9 192.6l-.8 .8M208.9 193.5l-.4 .4M208.9 194.4h.1M208.9 194.4l-.5 .4M208.9 193.1h-.2M208.9 193.1h.2M208.9 193.5l-.4 .4-.1-.1M208.9 194.4l-.4 .4M208.9 193.1h.1M208.9 193.5l-.4 .4h.1l.4-.4M208.9 192.6l-.8 .9M209 193.5l-.5 .4"/>
<path d="M209 194.4l-.4 .4M209 192.6l-.9 .8M209 193.9h.1M209 193.5l-.4 .4h.1l.4-.4M209 194.4h.1M209 193.1h.1M209 192.6h.1M209.1 193.5l-.5 .4M209.1 193.1h.1M209.1 193.9h.1M209.1 194.4l-.5 .4M209.1 192.6l-1 1"/>
<path d="M209.1 192.6h.1M209.1 194.4h.1M209.1 194.4l-.4 .4M209.1 193.1h.3M209.1 192.6l-.5 .5M209.1 193.9l.2 .1M209.1 192.6l-.4 .5M209.2 192.6h.1M209.2 194.4h.1M209.2 193.5h.1M209.2 193.5l-.5 .4M209.2 192.6l-.5 .5"/>
<path d="M209.2 193.1h.1M209.2 193.9h.1M209.2 193.9v.1M209.2 194.3h.1M209.2 192.6l-.4 .5M209.2 194h.1M209.2 193.5l-.4 .4M209.3 194.3h.1M209.3 194h.1M209.3 192.6h.1M209.3 192.6l-.5 .5M209.3 193.1h.1"/>
<path d="M209.3 193.5l-.5 .4M209.3 193.5h.1M209.3 192.6l-.4 .5M209.3 194v.1M209.3 193.5l-.4 .4M209.3 194.2h.1M209.3 194.1h.1M209.3 194.2v.1M209.3 194.1v.1M209.4 193.5l-.5 .4M209.4 193.1h.1M209.4 193.5h.1"/>
<path d="M209.4 192.6h.1M209.4 193.5l-.4 .4M209.4 194.8h-.1M209.4 194.7l.4-.3zM209.4 192.6l-.4 .5M209.4 193.5l.1 .1M209.4 192.6h-.8l-.5 .6M209.4 192.6v.1M209.4 192.7h.1M209.4 192.7h.3M209.4 193.1h.3M209.4 192.7l-.4 .4"/>
<path d="M209.5 193.5l-.4 .4M209.5 192.7h.1M209.5 193.5v.1M209.5 193.6l-.4 .3M209.5 192.7l-.4 .4M209.5 193.1h.1M209.5 193.6l-.3 .3M209.5 191.6h.1M209.5 191.3l1-.9-1 1M209.5 191.5l1.2-1.1-1.2 1.1M209.5 193.6l.2 .2M209.5 192.7l-.3 .4"/>
<path d="M209.6 191.6h.1M209.6 193.6l-.4 .4M209.6 193.1h.1M209.6 191.7h.1M209.6 194.7h-.1M209.6 192.7h.1M209.6 193.6l-.5 .3M209.6 192.7l-.4 .4M209.6 191.7v.1M209.6 194.7h.1M209.6 191.1l-.1 .2 1-.9-.9 .9M209.6 193.6h.1"/>
<path d="M209.6 191.8v.1M209.6 191.8h.1M209.6 193.6l-.3 .4M209.6 191.8l.2 .3M209.6 194.6h.1M209.6 191.9l.1 .1M209.6 191.9h.1M209.6 190.9v.1M209.6 193.7h.1M209.7 192.7l-.4 .4M209.7 193.1h.1M209.7 191.9h.1"/>
<path d="M209.7 194.6h.1M209.7 192.7h.1M209.7 191.9v.1M209.7 193.7l-.4 .3M209.7 192l.4 .3M209.7 193.7h.1M209.7 190.9l-.1 .3M209.7 193h.1M209.7 193v.1M209.7 190.9l-.1 .2M209.7 193.7l-.4 .4M209.7 193l-.1 .1"/>
<path d="M209.7 192h.1M209.7 192.9h.1M209.7 193.7v.1M209.7 192.9l-.2 .2M209.7 192.8h.1M209.7 193.8l-.4 .4M209.7 192.8v.2M209.7 194.5l-.1 .2M209.7 192.8l-.3 .3M209.7 192.8l-.2 .3M209.7 193.8l-1 1 .5-.5M209.7 192.7l-.3 .4"/>
<path d="M209.7 193.8l.1 .1M209.7 192.7v.1M209.8 192v.1M209.8 194.5l-.3 .2M209.8 194.4l-.1 .1M209.8 192.1h.1M209.8 193.8v.1M209.8 193.9l-1 .9M209.8 193.9h.1M209.8 190.8h.1M209.8 190.7l-.1 .2M209.8 193.9l-.9 .9"/>
<path d="M209.8 193.9v.1M209.8 194.3l-.4 .5 .4-.5v.1M209.8 194v.3M209.8 194h.1M209.8 194.3l-.5 .5M209.8 194l-.8 .8 .8-.8M209.8 194l-.8 .8M209.8 192.1v.1M209.8 194.2v.1M209.8 194.2l-.6 .6M209.8 194.1l-.6 .7 .6-.7M209.8 194.1l-.7 .7"/>
<path d="M209.8 192.2h.1M209.8 190.7l.1-.1-.1 .1M209.9 190.7h-.1M209.9 192.2h.1M209.9 192.2l.1 .1M209.9 192.3h.1M209.9 191.4h.1M209.9 192l-.1 .1M209.9 192.1v.1M209.9 191.9l-.1 .2M209.9 191.8l-.2 .2M209.9 191.4l-.3 .3"/>
<path d="M209.9 191.5l-.2 .4M209.9 191.7l-.2 .3M209.9 191.4l-.3 .4M209.9 191.5l-.3 .3M209.9 191.7l-.2 .2M209.9 192l-.1 .2M210 191.3h.1M210 191.3l-.4 .4M210 191.3l-.4 .5 .3-.4M210 190.6l-.2 .2M210 191.2l-.4 .4M210 191.2l-.1 1.1"/>
<path d="M210 191.2h.1M210 190.6l.4-.2-.8 .8M210 191.1h.1M210 192.3l.4 .2M210.1 190.5l-.4 .4M210.1 191.1h-.1M210.1 192.3h.1M210.1 190.5h-.1M210.1 191v.1M210.1 192.4h.1M210.1 191h.1M210.1 191l-.1 .2"/>
<path d="M210.2 191h-.1M210.2 192.4h.1M210.2 190.5h-.1M210.2 191h.1M210.2 190.4l-.6 .6M210.3 191.4h.1M210.3 191.6h.1M210.3 191.5h.1M210.3 192.4h.1M210.3 192.3h.1M210.3 192.2h.1M210.3 192.1h.1"/>
<path d="M210.3 192h.1M210.3 192.2l.3-.3-.3 .4M210.3 191.9v.5M210.3 191.6h.6M210.3 191.9h.6M210.3 191.3h.1M210.3 191.3v.3M210.3 191.9h.1M210.3 190.4l-.7 .7M210.3 191.9v.1M210.3 192.5h.1M210.3 191.2h.1"/>
<path d="M210.3 190.4l-.7 .6M210.4 191.9h.1M210.4 192.5h.2M210.4 192.5h.1M210.4 191.6h.1M210.4 191.9l-.1 .1M210.4 191.2l-.1 .1M210.4 191.2h.1M210.4 191.9l-.1 .2M210.4 190.9l.5-.5-.4 .5M210.4 191.2l-.1 .2M210.5 191.2h.1"/>
<path d="M210.5 191.6h.1M210.5 191.9l-.2 .2M210.5 192.5h.1M210.5 191.9h.1M210.5 191.2l-.2 .2M210.5 191.9l-.2 .3M210.5 191.2h-.1M210.5 190.9h.1M210.5 191.2h.3M210.5 191.2l-.2 .3M210.6 191.2h.1M210.6 191.9l-.3 .3"/>
<path d="M210.6 192.5h.1M210.6 191.9h.1M210.6 190.4l-1.1 1M210.6 191.2l-.3 .3M210.6 190.4l-1.1 1.1M210.6 191.6h.1M210.6 191.2l-.3 .4M210.7 191.2h.1M210.7 191.9h.1M210.7 192.5h.1M210.7 190.9h.1M210.7 191.9l-.4 .4"/>
<path d="M210.7 191.2l-.4 .4M210.7 191.6h.1M210.7 191.9l-.4 .5M210.7 190.4l-1.2 1.1M210.7 190.4l-1.1 1.2M210.8 190.4h.1M210.8 191.2l-.5 .4M210.8 191.6h.1M210.8 190.9h.1M210.8 191.9l-.5 .5M210.8 192.5h.1M210.8 190.4l-.7 .6"/>
<path d="M210.8 191.2h.1M210.8 191.9h.1M210.8 190.4l-.6 .6M210.8 191.2l-.4 .4M210.8 190.4l-.6 .6 .1-.1M210.8 190.9l.4-.3-.3 .3M210.9 191.2h.1M210.9 192.5h-.3M210.9 190.4h-.5l-.8 .8v.5M210.9 190.4l.4 .2M210.9 190.4l-.6 .5 .6-.5M210.9 191.2l-.5 .4"/>
<path d="M210.9 190.4l.2 .1M210.9 192.5h-.1M210.9 191.9l-.6 .6M210.9 191.3h.1M210.9 191.4h.1M210.9 191.5h.1M210.9 191.6h.1M210.9 191.9h.1M210.9 192h.1M210.9 192.1h.1M210.9 192.2h.1M210.9 192.3h.1"/>
<path d="M210.9 192.4h.1M210.9 192.3l-.2 .2M210.9 191.6h-.1M210.9 191.2v.4M210.9 191.9v.6M210.9 192.4l-.1 .1M210.9 191.2l-.4 .4M210.9 191.3l-.4 .3M210.9 191.3l-.3 .3M210.9 191.4l-.3 .2M210.9 191.4l-.2 .2M210.9 191.5l-.2 .1"/>
<path d="M210.9 192l-.5 .5M210.9 192.1l-.4 .4M210.9 192.2l-.4 .3M210.9 192.2l-.3 .3M210.9 192.3l-.3 .2M210.9 190.9h.1M210.9 190.4h.1M210.9 190.9l.4-.3-.4 .3M210.9 190.4l-.5 .5h.8M211 190.9l.3-.2-.2 .2M211 190.9h.1M211 190.4v.1"/>
<path d="M211 190.4l-.5 .5M211 192.4l-.1 .1M211 190.4l-.4 .5M211 190.5l-.4 .4M211.1 192.4l-.2 .1M211.1 192.4h.1M211.1 190.5l-.5 .4M211.1 190.5h.1M211.1 190.9h.1M211.1 192.3h.1M211.1 190.5l-.3 .4M211.1 190.5l-.4 .4"/>
<path d="M211.1 192.3v.1M211.2 190.5l.3 .4M211.2 190.9h.1M211.2 192.3h-.1M211.2 192.3h.1M211.2 192.2h.1M211.2 191h.1M211.2 191.4l.4-.4-.4 .4M211.2 190.9v1.4M211.3 192.3h.1M211.3 192.2h.1M211.3 192.2l-.1 .1"/>
<path d="M211.3 190.6l-.3 .3M211.4 190.7h.1M211.4 190.7l-.3 .2M211.4 192.2h.1M211.4 192.1v.1M211.4 190.7l-.2 .2M211.4 190.7l.2 .5M211.4 192.1h.1M211.4 190.8l-.2 .2M211.5 190.8l-.3 .3M211.5 190.8l-.3 .3 .3-.3M211.5 192l.1-.4-.4 .5"/>
<path d="M211.5 192l-.3 .3M211.5 192h.1M211.5 190.9l-.3 .3M211.5 190.9h.1l-.4 .4M211.5 191.9v.1M211.5 190.9h.1M211.5 190.9l-.3 .4M211.6 191.9l-.4 .4M211.6 191h.1M211.6 191.9l-.4 .3M211.6 191.8l-.1 .2M211.6 191.8l-.4 .4"/>
<path d="M211.6 191.1l-.4 .4M211.6 191.7v.1M211.6 191.1l.1 .2M211.6 191.2l-.4 .4M211.6 191.2l.1 .1M211.6 191.2h.1M211.6 191.7l-.4 .4M211.6 191.3h.1M211.6 191.2l-.4 .5M211.7 191.3l-.5 .5M211.7 191.5l-.1 .2M211.7 191.3v.2"/>
<path d="M211.7 191.6h-.1M211.7 191.6l-.5 .4M211.7 191.3l-.5 .4M211.7 191.5l-.5 .5M211.7 191.5h.1M211.7 191.5l-.5 .4M211.7 191.4l-.5 .5M214.6 193.9h75.4M214.6 200h75.4M214.6 187.9v15.1M223.8 193.9v6.1M253.2 200v3"/>
<path d="M271.6 193.9v6.1M277.1 193.9v6.1M280.8 187.9v6M282.6 193.9v6.1M286.5 190.3l-1.4 2.5M42.4 203v3.5M77.8 203v3.5M88.4 206.5v3.5M113.1 203v3.5M162.7 206.5v3.5M183.9 203v3.5M219.2 203v3.5"/>
<path d="M254.6 203v3.5"/>
<circle cx="67.7" cy="25.7" r=".51"/>
<circle cx="92.4" cy="25.7" r=".51"/>
<circle cx="96.5" cy="25.7" r=".51"/>
<circle cx="120.1" cy="25.7" r=".51"/>
<circle cx="140.6" cy="25.7" r=".51"/>
<circle cx="160.1" cy="25.7" r=".51"/>
<circle cx="164.2" cy="25.7" r=".51"/>
<circle cx="190.9" cy="25.7" r=".51"/>
<circle cx="195" cy="25.7" r=".51"/>
<circle cx="60.5" cy="59.5" r=".25"/>
<circle cx="60.5" cy="59.5" r=".15"/>
<circle cx="60.6" cy="59.5" r=".3"/>
<circle cx="60.6" cy="59.5" r=".4"/>
<circle cx="74.9" cy="59.5" r=".25"/>
<circle cx="74.9" cy="59.5" r=".15"/>
<circle cx="74.9" cy="59.5" r=".41"/>
<circle cx="74.9" cy="59.5" r=".3"/>
<circle cx="130.3" cy="59.5" r=".25"/>
<circle cx="130.3" cy="59.5" r=".15"/>
<circle cx="4.9" cy="68.5" r=".63"/>
<circle cx="54.4" cy="125.2" r=".25"/>
<circle cx="54.4" cy="121.1" r=".25"/>
<circle cx="54.4" cy="121.1" r=".15"/>
<circle cx="54.4" cy="125.2" r=".15"/>
<circle cx="56.4" cy="129.3" r=".25"/>
<circle cx="56.4" cy="129.3" r=".15"/>
<circle cx="60.5" cy="127.3" r=".25"/>
<circle cx="60.5" cy="127.3" r=".15"/>
<circle cx="67.7" cy="125.2" r=".25"/>
<circle cx="67.7" cy="125.2" r=".15"/>
<circle cx="74.9" cy="123.2" r=".25"/>
<circle cx="74.9" cy="123.2" r=".15"/>
<circle cx="82.1" cy="127.3" r=".25"/>
<circle cx="82.1" cy="127.3" r=".15"/>
<circle cx="94.4" cy="125.2" r=".25"/>
<circle cx="94.4" cy="125.2" r=".15"/>
<circle cx="101.6" cy="123.2" r=".25"/>
<circle cx="101.6" cy="123.2" r=".15"/>
<circle cx="118" cy="127.3" r=".25"/>
<circle cx="118" cy="127.3" r=".15"/>
<circle cx="130.3" cy="125.2" r=".25"/>
<circle cx="130.3" cy="125.2" r=".15"/>
<circle cx="142.7" cy="123.2" r=".25"/>
<circle cx="142.7" cy="123.2" r=".15"/>
<circle cx="149.8" cy="127.3" r=".25"/>
<circle cx="149.8" cy="127.3" r=".15"/>
<circle cx="162.2" cy="125.2" r=".25"/>
<circle cx="162.2" cy="125.2" r=".15"/>
<circle cx="169.3" cy="123.2" r=".25"/>
<circle cx="169.3" cy="123.2" r=".15"/>
<circle cx="181.7" cy="127.3" r=".25"/>
<circle cx="181.7" cy="127.3" r=".15"/>
<circle cx="193" cy="125.2" r=".25"/>
<circle cx="193" cy="125.2" r=".15"/>
<circle cx="200.1" cy="123.2" r=".25"/>
<circle cx="200.1" cy="123.2" r=".15"/>
<circle cx="208.3" cy="127.3" r=".25"/>
<circle cx="208.3" cy="127.3" r=".15"/>
<circle cx="219.6" cy="125.2" r=".25"/>
<circle cx="219.6" cy="125.2" r=".15"/>
<circle cx="226.8" cy="123.2" r=".25"/>
<circle cx="226.8" cy="123.2" r=".15"/>
<circle cx="235" cy="127.3" r=".25"/>
<circle cx="235" cy="127.3" r=".15"/>
<circle cx="246.3" cy="125.2" r=".25"/>
<circle cx="246.3" cy="125.2" r=".15"/>
<circle cx="253.5" cy="123.2" r=".25"/>
<circle cx="253.5" cy="123.2" r=".15"/>
<circle cx="166.1" cy="196.8" r=".87"/>
<circle cx="166.1" cy="196.8" r="1.75"/>
<circle cx="4.9" cy="205.7" r=".63"/>
</g>
<g font-size="2.5">
<text x="29.4" y="6.5">1</text>
<text x="59.4" y="6.5">2</text>
<text x="94.8" y="6.5">3</text>
<text x="130.1" y="6.5">4</text>
<text x="165.5" y="6.5">5</text>
<text x="200.9" y="6.5">6</text>
<text x="236.2" y="6.5">7</text>
<text x="271.6" y="6.5">8</text>
<text x="15.1" y="21.9">A</text>
<text x="290.9" y="21.9">A</text>
<text x="15.1" y="53.2">B</text>
<text x="290.9" y="53.2">B</text>
<text x="15" y="88.6">C</text>
<text x="290.8" y="88.6">C</text>
<text x="15" y="123.9">D</text>
<text x="290.8" y="123.9">D</text>
<text x="15.1" y="159.3">E</text>
<text x="290.9" y="159.3">E</text>
<text x="15.2" y="190.6">F</text>
<text x="232.2" y="190.7">AV-AESx3-AV03x6-PNIO-IOT</text>
<text x="237.9" y="197.9">R481705212 - SCP</text>
<text x="291" y="192.4">F</text>
<text x="181.6" y="198.8">--</text>
<text x="29.4" y="206">1</text>
<text x="59.4" y="206">2</text>
<text x="94.8" y="206">3</text>
<text x="130.1" y="206">4</text>
<text x="165.5" y="206">5</text>
<text x="200.9" y="206">6</text>
<text x="236.2" y="206">7</text>
<text x="271.6" y="206">8</text>
</g>
<text font-size="2.1" x="159.4" y="178">For this drawing non-warranty exists, because it is build automatically.</text>
<g font-size="1.8">
<text x="217.2" y="198.8">MMA</text>
<text x="273" y="198.1">001</text>
<text x="278.6" y="198.3">AA</text>
<text x="284.5" y="198.3">A3</text>
</g>
<g font-size="1.6">
<text x="194.3" y="202.2">ANGEBOTS-ZEICHN.</text>
<text x="195.4" y="199.2">OFFER DRAWING</text>
</g>
<g font-size="1.4">
<text x="160.1" y="184">AA</text>
<text x="167.2" y="183.9">No changes</text>
<text x="183.4" y="184">2021-06-25</text>
<text x="195.8" y="184.1">VTS-Configurator</text>
<text x="234.1" y="183.9">-</text>
<text x="247.8" y="184.1">-</text>
<text x="160.3" y="192.2">EN</text>
<text x="180.3" y="192.3">1.468 kg</text>
<text x="282.6" y="192.2">1</text>
<text x="287.6" y="192.3">1</text>
</g>
<g font-size="1.3">
<text x="110.1" y="53">14</text>
<text x="118.7" y="52">4</text>
<text x="130.7" y="53">12</text>
<text x="139.2" y="52">2</text>
<text x="189.5" y="53">4</text>
<text x="193.6" y="53">2</text>
<text x="189.5" y="59.1">5</text>
<text x="191.6" y="59.1">1</text>
<text x="193.6" y="59.1">3</text>
<text x="120.8" y="63.2">5</text>
<text x="129" y="63.2">1</text>
<text x="141.3" y="63.2">3</text>
<text x="5.6" y="67.2" transform="rotate(-90 5.6 67.2)">Alle Rechte bei AVENTICS S.a.r.l., auch fuer den Fall von</text>
<text x="7.7" y="69.3" transform="rotate(-90 7.7 69.3)">Schutzrechtsanmeldungen. Jede Verfuegungsbefugnis, wie</text>
<text x="9.8" y="69.3" transform="rotate(-90 9.8 69.3)">Kopier- und Weitergaberecht, bei uns.</text>
<text x="91" y="78.6">4</text>
<text x="95.1" y="78.6">2</text>
<text x="158.7" y="78.6">4</text>
<text x="162.8" y="78.6">2</text>
<text x="91" y="84.8">5</text>
<text x="93" y="84.8">1</text>
<text x="95.1" y="84.8">3</text>
<text x="158.7" y="84.8">5</text>
<text x="160.8" y="84.8">1</text>
<text x="162.8" y="84.8">3</text>
<text x="48.8" y="120.7">X</text>
<text x="48.9" y="122.8">3</text>
<text x="48.9" y="124.8">1</text>
<text x="258.1" y="120.8">X</text>
<text x="258.1" y="122.9">3</text>
<text x="258.1" y="124.9">1</text>
<text x="48.8" y="128.9">R</text>
<text x="48.9" y="126.9">5</text>
<text x="258" y="129">R</text>
<text x="258.1" y="127">5</text>
<text x="5.6" y="204.4" transform="rotate(-90 5.6 204.4)">This Document, as well as the data, specifications and other informations</text>
<text x="7.7" y="206.5" transform="rotate(-90 7.7 206.5)">set forth in it, are the exclusive property of AVENTICS S.a.r.l..</text>
<text x="9.8" y="206.5" transform="rotate(-90 9.8 206.5)">Without their consent it may not be reproduced or given to third parties.</text>
<text x="163.4" y="208.9">Aenderungen nur mit CAD zulaessig</text>
<text x="197.3" y="208.9">Revisions only permitted by CAD</text>
</g>
<g font-size="1.1">
<text x="159.8" y="189.6">Lang/Spr.</text>
<text x="160.2" y="186.9">Ind.</text>
<text x="166.9" y="186.9">Change/Aend.</text>
<text x="169" y="189.5">Syst.</text>
<text x="176.4" y="189.4">Weight/Gew.</text>
<text x="182.7" y="186.8">Datum / Date</text>
<text x="196.7" y="186.8">Drawn/Gez.</text>
<text x="209.3" y="186.8">Checked/Gepr.</text>
<text x="221.8" y="186.7">Releas./Freig.</text>
<text x="234" y="186.8">BWN</text>
<text x="242.8" y="186.9">Resp. dept/ Verantw. Abt.</text>
<text x="270.7" y="186.7">Add info / Zus. Info</text>
<text x="282.8" y="189.4">Sheet/Bl.</text>
<text x="177.5" y="195.5">Scale/M.stab</text>
<text x="215.6" y="195.5">Doc. type</text>
<text x="272.8" y="195.4">PD/TD</text>
<text x="278.9" y="195.5">Ind.</text>
<text x="284.4" y="195.4">Format</text>
<text x="215.1" y="201.6">Repl. for</text>
<text x="253.8" y="201.7">Repl. by</text>
</g>
<g font-size=".7">
<text x="5.3" y="68.7" transform="rotate(-90 5.3 68.7)">C</text>
<text x="5.3" y="205.9" transform="rotate(-90 5.3 205.9)">C</text>
</g>
</svg>
